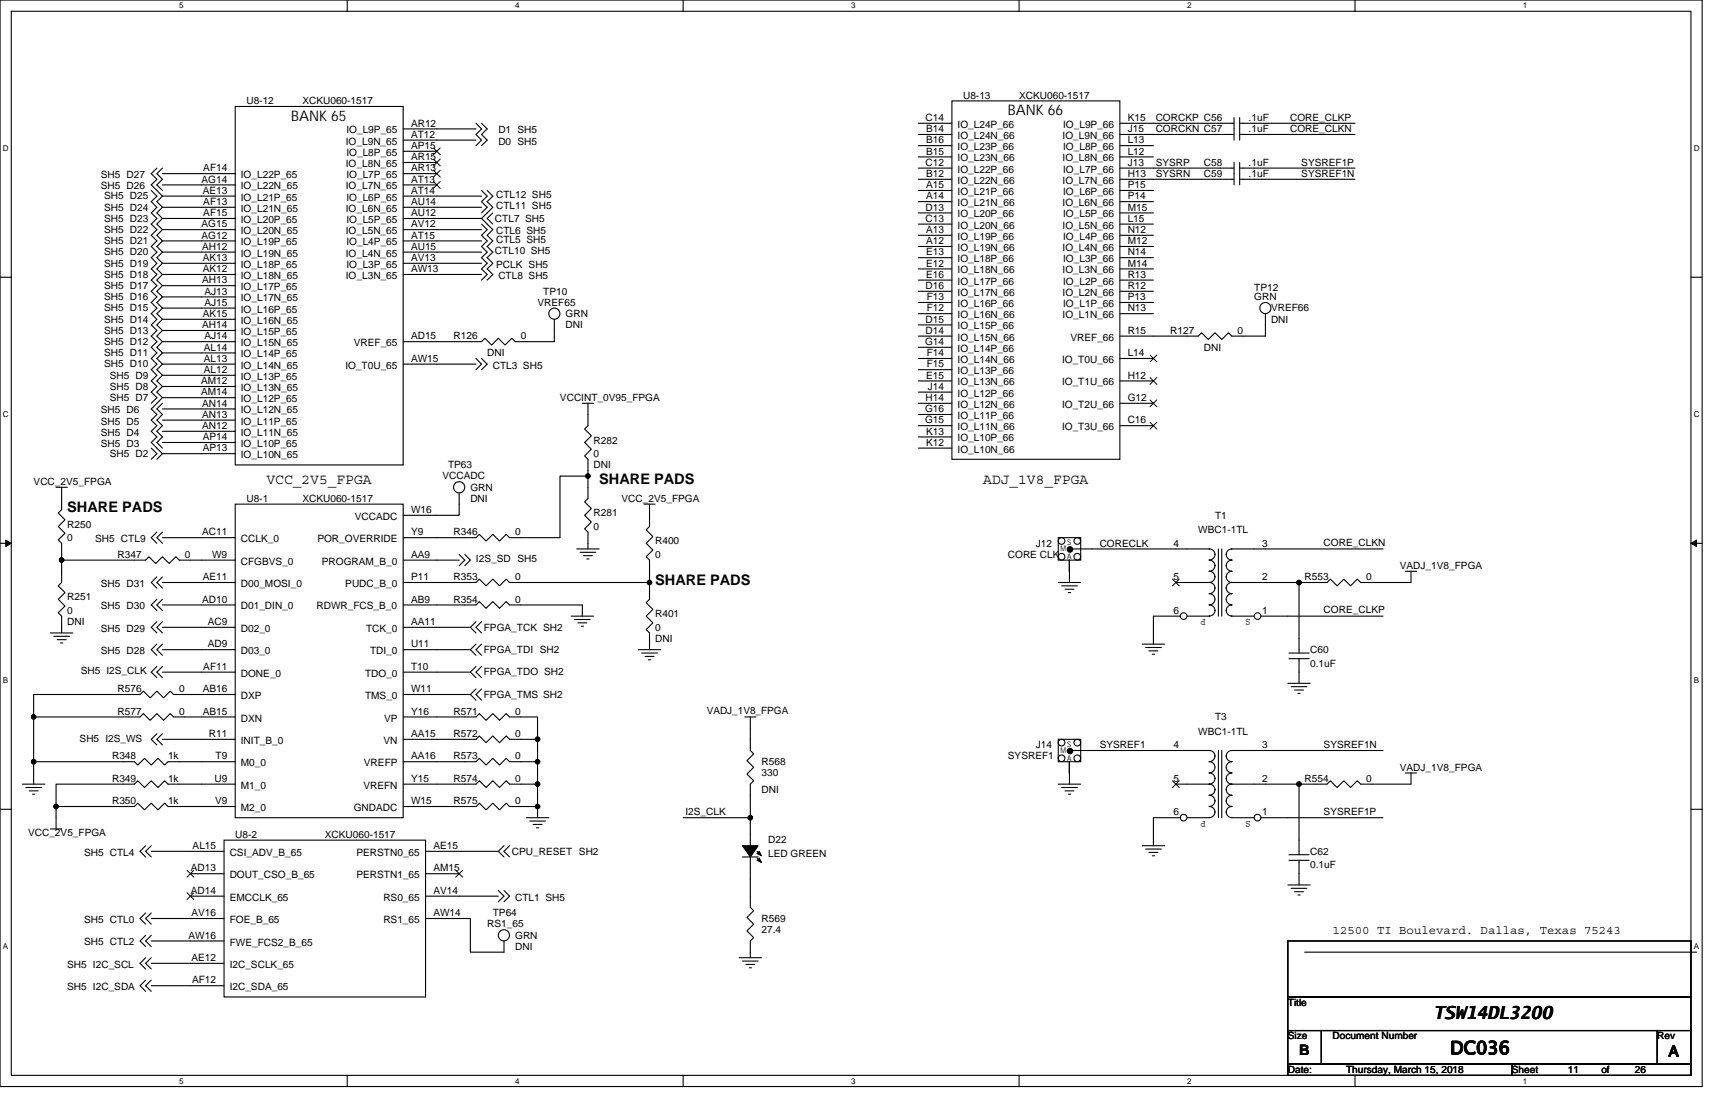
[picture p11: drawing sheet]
<svg xmlns="http://www.w3.org/2000/svg" width="432mm" height="279mm" viewBox="0 0 432 279" stroke-linecap="round" stroke-linejoin="round" font-family="sans-serif">
<path d="M0 0h428.6v273.5h-428.6zM2.8 2.8h422.9v267.9h-422.9z" fill="none" stroke="#000" stroke-width=".28"/>
<g fill="#fff">
<path d="M45.1 .3h1.1v2.3h-1.1z"/>
<path d="M45.1 271h1.1v2.2h-1.1z"/>
</g>
<path d="M87.4 0v2.8M87.4 270.7v2.8" fill="none" stroke="#000" stroke-width=".28"/>
<g fill="#fff">
<path d="M129.7 .3h1.1v2.3h-1.1z"/>
<path d="M129.7 271h1.1v2.2h-1.1z"/>
</g>
<path d="M172 0v2.8M172 270.7v2.8" fill="none" stroke="#000" stroke-width=".28"/>
<g fill="#fff">
<path d="M214.3 .3h1.1v2.3h-1.1z"/>
<path d="M214.3 271h1.1v2.2h-1.1z"/>
</g>
<path d="M256.6 0v2.8M256.6 270.7v2.8" fill="none" stroke="#000" stroke-width=".28"/>
<g fill="#fff">
<path d="M298.9 .3h1.1v2.3h-1.1z"/>
<path d="M298.9 271h1.1v2.2h-1.1z"/>
</g>
<path d="M341.2 0v2.8M341.2 270.7v2.8" fill="none" stroke="#000" stroke-width=".28"/>
<g fill="#fff">
<path d="M383.5 .3h1.1v2.3h-1.1z"/>
<path d="M383.5 271h1.1v2.2h-1.1z"/>
<path d="M.7 36.3h1.5v2.3h-1.5z"/>
<path d="M426.5 36.3h1.4v2.3h-1.4z"/>
<path d="M.7 103.3h1.5v2.2h-1.5z"/>
<path d="M426.5 103.3h1.4v2.2h-1.4z"/>
</g>
<path d="M0 69.8h2.8M425.7 69.8h2.9" fill="none" stroke="#000" stroke-width=".28"/>
<g fill="#fff">
<path d="M.7 170.2h1.4v2.3h-1.4z"/>
<path d="M426.5 170.2h1.3v2.3h-1.3z"/>
</g>
<path d="M0 136.8h2.8M425.7 136.8h2.9" fill="none" stroke="#000" stroke-width=".28"/>
<path d="M1.4 135.9l1.4 .9-1.4 .8zM425.7 136.8l1.4-.9v1.7z" fill="#000" stroke="#000" stroke-width=".25"/>
<g fill="#fff">
<path d="M.7 237.2h1.4v2.2h-1.4z"/>
<path d="M426.4 237.2h1.4v2.2h-1.4z"/>
</g>
<g fill="none" stroke="#000" stroke-width=".28">
<path d="M110 35.3h9.8M110 32.4h9.8M119.8 31l1.4 1.4-1.4 1.4 1.4 1.5-1.4 1.4M121.2 31l1.5 1.4-1.5 1.4 1.5 1.5-1.5 1.4M290.4 31h16.9M290.4 33.8h20.3M310.7 32.4v2.9M312.1 32.4v2.9M312.1 33.8h29.1M315.8 31h25.4M38.1 47.9l1.4 1.5-1.4 1.4 1.4 1.4-1.4 1.4 1.4 1.4-1.4 1.4 1.4 1.4-1.4 1.4 1.4 1.4-1.4 1.4 1.4 1.5-1.4 1.4 1.4 1.4-1.4 1.4 1.4 1.4-1.4 1.4 1.4 1.4-1.4 1.4 1.4 1.4-1.4 1.4 1.4 1.5-1.4 1.4 1.4 1.4-1.4 1.4 1.4 1.4-1.4 1.4 1.4 1.4-1.4 1.4 1.4 1.4-1.4 1.4 1.4 1.5-1.4 1.3 1.4 1.5-1.4 1.4 1.4 1.4-1.4 1.4 1.4 1.4-1.4 1.4M39.5 42.3l-1.4 1.4 1.4 1.4-1.4 1.4 2.8 2.9"/>
<path d="M40.9 57.8l-1.4 1.4 1.4 1.4M40.9 55l-1.4 1.4 1.4 1.4M40.9 52.2l-1.4 1.4 1.4 1.4M40.9 49.4l-1.4 1.4 1.4 1.4M40.9 42.3l-1.4 1.4 1.4 1.4-1.4 1.4 1.4 1.4M40.9 57.8h9.9M40.9 55h9.9M40.9 52.2h9.9M40.9 46.5h9.9M40.9 43.7h9.9M40.9 49.4h9.9M110 55h11.2"/>
<path d="M110 57.8h11.2M110 52.2h11.2M110 49.4h11.2M121.2 55l2.9 2.8-1.4 1.4 1.4 1.4-1.4 1.4 1.4 1.5-1.4 1.4 1.4 1.4-1.4 1.4 1.4 1.4-1.4 1.4M121.2 56.4l1.5 1.4-1.5 1.4 1.5 1.4-1.5 1.4 1.5 1.5-1.5 1.4 1.5 1.4-1.5 1.4 1.5 1.4-1.5 1.4M121.2 47.9l1.5 1.5-1.5 1.4 1.5 1.4-1.5 1.4M122.7 47.9l1.4 1.5-1.4 1.4 1.4 1.4-2.9 2.8M124.1 53.6l-1.4 1.4 1.4 1.4M290.4 42.3h16.9M290.4 45.1h20.3M310.7 43.7v2.8M312.1 43.7v2.8"/>
<path d="M315.8 42.3h25.4M341.2 45.1h-29.1M40.9 63.5l-1.4 1.4 1.4 1.4M40.9 66.3l-1.4 1.4 1.4 1.4M40.9 60.6l-1.4 1.4 1.4 1.5M40.9 77.6l-1.4 1.4 1.4 1.4M40.9 74.7l-1.4 1.4 1.4 1.5M40.9 71.9l-1.4 1.4 1.4 1.4M40.9 69.1l-1.4 1.4 1.4 1.4M40.9 66.3h9.9M40.9 63.5h9.9M40.9 60.6h9.9"/>
<path d="M40.9 77.6h9.9M40.9 74.7h9.9M40.9 71.9h9.9M40.9 69.1h9.9M110 66.3h11.2M110 69.1h11.2M110 60.6h11.2M110 63.5h11.2M318.6 79v5.6h-8.4l-.9-.8-1.7 1.6-1.7-1.6-1.7 1.6-1.7-1.6-.8 .8h-11.3M40.9 97.3l-1.4 1.4 1.4 1.4M40.9 94.5l-1.4 1.4 1.4 1.4M40.9 91.7l-1.4 1.3 1.4 1.5"/>
<path d="M40.9 86l-1.4 1.4 1.4 1.4M40.9 88.8l-1.4 1.4 1.4 1.5M40.9 83.2l-1.4 1.4 1.4 1.4M40.9 80.4l-1.4 1.4 1.4 1.4M40.9 97.3h9.9M40.9 94.5h9.9M40.9 88.8h9.9M40.9 86h9.9M40.9 83.2h9.9M40.9 80.4h9.9M40.9 91.7h9.9M110 91.7h9.8"/>
<path d="M110 86h8.4M119.8 90.2l1.4 1.5-1.4 1.3M121.2 90.2l1.5 1.5-1.5 1.3M139.6 80.4v5.6h-7.1M38.1 112.8l1.4 1.4-1.4 1.4M40.9 100.1l-2.8 2.8 1.4 1.4-1.4 1.4 1.4 1.4-1.4 1.5 1.4 1.4-1.4 1.4 2.8 2.8M40.9 114.2l-1.4 1.4M40.9 101.5l-1.4 1.4 1.4 1.4-1.4 1.4 1.4 1.4-1.4 1.5 1.4 1.4-1.4 1.4 1.4 1.4M40.9 100.1h9.9M40.9 108.6h9.9M40.9 105.7h9.9M40.9 102.9h9.9"/>
<path d="M40.9 111.4h9.9M40.9 114.2h9.9M146.6 101.5h2.8M148 118.4v1.4M148 101.5v2.8M14.1 122.7h2.8M15.5 122.7v2.8M15.5 139.6v4.2M39.5 133.9l-1.4 1.4 1.4 1.5M40.9 133.9l-1.4 1.4 1.4 1.5M59.2 126.9h42.3v78.9h-42.3zM59.2 135.3h-18.3"/>
<path d="M101.5 135.3h18.3l.9-.8 1.7 1.7 1.7-1.7 1.7 1.7 1.6-1.7 .9 .8h12.7v-15.5h7v5.7l-.8 .8 1.7 1.7-1.7 1.7 1.7 1.7-1.7 1.7 .8 .8v4.3M115.6 126.9v2.8h-14.1M115.6 139.6l1.4 1.4-1.4 1.4M117 139.6l1.4 1.4-1.4 1.4M145.2 138.2h5.7M146.1 139h3.9M146.9 139.9h2.3M162.1 126.9h2.9M163.5 126.9v5.6l-.8 .9 1.7 1.7-1.7 1.7 1.7 1.7-1.7 1.6 .8 .9v5.6M266.4 135.3h5.7v5.7h-5.7zM296.1 138.2h-26M298.9 138.2h5.6"/>
<path d="M304.5 138.2a1.4 1.4 0 0 1 1.4 1.4 1.41 1.41 0 0 1-1.4 1.4 1.4 1.4 0 0 1 1.4 1.4 1.41 1.41 0 0 1-1.4 1.4M306.8 138.2v16.9M307.6 138.2v16.9M315.8 138.2h-5.7a1.38 1.38 0 0 0-1.4 1.4 1.4 1.4 0 0 0 1.4 1.4 1.38 1.38 0 0 0-1.4 1.4 1.4 1.4 0 0 0 1.4 1.4M318.6 138.2h29.6M12.7 159.3h5.7M15.5 141h18.3M15.5 157.9v1.4M39.5 156.5l-1.4 1.4 1.4 1.4M39.5 150.9l-1.4 1.4 1.4 1.4M39.5 145.2l-1.4 1.4 1.4 1.4M40.9 157.9h18.3"/>
<path d="M40.9 152.3h18.3M40.9 156.5l-1.4 1.4 1.4 1.4M40.9 150.9l-1.4 1.4 1.4 1.4M40.9 145.2l-1.4 1.4 1.4 1.4M59.2 146.6h-18.3M59.2 141h-11.3M101.5 141h14.1M101.5 157.9h16.9M101.5 146.6h18.3l.9-.8 1.7 1.7 1.7-1.7 1.7 1.7 1.6-1.7 .9 .8h35.2M101.5 152.3h15.5M118.4 157.9l1.4 1.4M119.8 156.5l-1.4 1.4"/>
<path d="M121.2 156.5l-1.4 1.4 1.4 1.4M131.1 152.3h15.5v2.8M143.8 155.1h5.6M144.7 155.9h3.9M145.5 156.8h2.2M146.3 157.6h.6M147.7 140.7h.6M163.5 146.6v1.4M266.4 146.6h5.7M267.3 147.5h4M268.1 148.3h2.3M269 149.2h.6"/>
<path d="M269.3 141v5.6M290.4 155.1v7M298.9 155.1h5.6M298.9 146.6h5.6M304.5 143.8a1.4 1.4 0 0 1 1.4 1.4 1.42 1.42 0 0 1-1.4 1.4 1.4 1.4 0 0 1 1.4 1.4 1.42 1.42 0 0 1-1.4 1.4 1.41 1.41 0 0 1 1.4 1.4 1.41 1.41 0 0 1-1.4 1.5 1.4 1.4 0 0 1 1.4 1.3v.1a1.41 1.41 0 0 1-1.4 1.4M310.1 143.8a1.38 1.38 0 0 0-1.4 1.4 1.4 1.4 0 0 0 1.4 1.4M310.1 146.6a1.38 1.38 0 0 0-1.4 1.4 1.4 1.4 0 0 0 1.4 1.4 1.41 1.41 0 0 0-1.4 1.4 1.41 1.41 0 0 0 1.4 1.5 1.38 1.38 0 0 0-1.4 1.3v.1a1.4 1.4 0 0 0 1.4 1.4h5.7M310.2 146.6h5.6M318.6 146.6h8.5M324.3 155.1h23.9M327.1 146.6v17.8M353.8 143.8h2.9"/>
<path d="M355.3 143.8v2.8h-12.7l-.9-.8-1.7 1.7-1.7-1.7-1.6 1.7-1.7-1.7-.9 .8h-7M13.5 160.2h4M14.4 161h2.3M15.2 161.8h.6M39.5 162.1l-1.4 1.4 1.4 1.5M39.5 167.8l-1.4 1.4 1.4 1.4M40.9 163.5h18.3M40.9 162.1l-1.4 1.4 1.4 1.5M40.9 167.8l-1.4 1.4 1.4 1.4M59.2 169.2h-18.3M59.2 174.8h-15.5l-.8-.8-1.7 1.7-1.7-1.7-1.7 1.7-1.7-1.7-.8 .8h-26.8v5.7M101.5 174.8h16.9"/>
<path d="M101.5 163.5h16.9M101.5 169.2h16.9M118.4 163.5l1.4 1.5M118.4 169.2l1.4 1.4M118.4 174.8l1.4 1.4M119.8 162.1l-1.4 1.4M119.8 167.8l-1.4 1.4M119.8 173.4l-1.4 1.4M121.2 162.1l-1.4 1.4 1.4 1.5M121.2 167.8l-1.4 1.4 1.4 1.4M121.2 173.4l-1.4 1.4 1.4 1.4M160.7 163.5h5.7"/>
<path d="M161.6 164.4h3.9M162.4 165.2h2.3M163.3 166.1h.5M163.5 162.1v1.4M287.6 162.1h5.6M288.4 163h4M289.3 163.8h2.2M290.1 164.7h.6M324.3 172h5.6M324.5 164.4h5.1M324.5 165.8h5.1M325.1 172.8h3.9"/>
<path d="M325.9 173.7h2.3M326.8 174.5h.5M327.1 165.8v6.2M5.7 197.4h5.6M6.5 198.2h4M7.3 199.1h2.3M8.2 199.9h.6M8.5 191.7v5.7M8.5 191.7h22.5M31 197.4h-16.9v5.6M32.4 180.5h-23.9v11.2M39.5 184.7l-1.4 1.4 1.4 1.4"/>
<path d="M40.9 186.1h18.3M40.9 184.7l-1.4 1.4 1.4 1.4M45.1 191.7h14.1M45.1 197.4h14.1M46.5 180.5h12.7M101.5 180.5h15.5M101.5 186.1h15.5M101.5 191.7h18.3l.9-.8 1.7 1.7 1.7-1.7 1.7 1.7 1.6-1.7 .9 .8h7M101.5 197.4h18.3l.9-.9 1.7 1.7 1.7-1.7 1.7 1.7 1.6-1.7 .9 .9h7v5.6M131.1 180.5h4.2v5.6M131.1 186.1h4.2M135.3 186.1v5.6"/>
<path d="M135.3 191.7v5.7M187.5 180.5h2.8M188.9 180.5v8.4l.9 .9-1.7 1.7 1.7 1.6-1.7 1.7 1.7 1.7-.9 .9v8.4h-16.9M266.4 197.4h5.7M267.3 198.2h4M268.1 199.1h2.3M269 199.9h.6M269.3 194.6v2.8M274.9 188.9h21.2M318.6 188.9h29.6M318.6 197.4h8.5M327.1 197.4v14.1"/>
<path d="M327.1 197.4h4.2M353.8 194.6h2.9M355.3 194.6v2.8h-9.9M0 203.7h2.8M12.7 208.7h2.8M14.1 203v5.7M14.1 203h19.7l.9-.8 1.7 1.7 1.7-1.7 1.7 1.7 1.7-1.7 .8 .8h16.9M36.7 212.9l-1.4 1.4 1.4 1.4M38.1 214.3h9.8M38.1 212.9l-1.4 1.4 1.4 1.4M101.5 203h18.3l.9-.8 1.7 1.7 1.7-1.7 1.7 1.7 1.6-1.7 .9 .8h7M115.6 214.3h9.9"/>
<path d="M125.5 214.3l1.4 1.4M126.9 212.9l-1.4 1.4M128.3 212.9l-1.4 1.4 1.4 1.4M132.5 205.8h5.7M133.4 206.7h3.9M134.2 207.5h2.3M135.1 208.4h.5M135.3 203v2.8M186.9 215.7h4M188.9 215.7v9.9M188.9 205.8v7.1M190.6 214.3l.9 .8"/>
<path d="M190.6 216l.9 .8M287.6 212.9h5.6M288.4 213.7h4M289.3 214.6h2.2M290.1 215.4h.6M290.4 205.8v7.1M324.3 205.8h23.9M327.1 219.9v2.9M425.7 203.7h2.9M36.7 229.8l-1.4 1.4 1.4 1.4M36.7 235.4l-1.4 1.5 1.4 1.4M38.1 231.2h9.8"/>
<path d="M38.1 236.9h9.8M38.1 229.8l-1.4 1.4 1.4 1.4M38.1 235.4l-1.4 1.5 1.4 1.4M115.6 225.6h9.9M115.6 231.2h2.8v8.5h8.5v-2.8M125.5 224.2l1.4 1.4-1.4 1.4M126.9 224.2l1.4 1.4-1.4 1.4M188.9 239.7v1.4M324.3 236.9h101.4v14.1h-101.4zM324.3 222.8h5.6M325.1 223.6h3.9M325.9 224.5h2.3"/>
<path d="M326.8 225.3h.5M328.5 239.7h98.7M36.7 241.1l-1.4 1.4 1.4 1.4M36.7 246.7l-1.4 1.4 1.4 1.4M38.1 242.5h9.8M38.1 248.1h9.8M38.1 241.1l-1.4 1.4 1.4 1.4M38.1 246.7l-1.4 1.4 1.4 1.4M186.1 241.1h5.6M186.9 241.9h4M187.8 242.8h2.2M188.6 243.6h.6"/>
<path d="M324.3 251h101.4v8.4h-101.4zM324.3 259.4h8.4v8.5h-8.4zM332.7 259.4h84.6v8.5h-84.6zM417.3 259.4h8.4v8.5h-8.4zM324.3 267.9h56.3v2.8h-56.3zM380.6 267.9h45.1v2.8h-45.1z"/>
<circle cx="139.6" cy="79" r="1.4"/>
<circle cx="318.6" cy="77.5" r="1.4"/>
<circle cx="267.3" cy="136.2" r=".84"/>
<circle cx="271.2" cy="136.2" r=".84"/>
<circle cx="267.3" cy="140.1" r=".84"/>
<circle cx="271.2" cy="140.1" r=".84"/>
<circle cx="126.9" cy="235.4" r="1.4"/>
</g>
<g fill="#000" stroke="#000" stroke-width=".28">
<path d="M186.9 212.9h4l-2 2.8z" fill-rule="evenodd"/>
<path d="M191.2 216l.5 1.1-1.1-.5z" fill-rule="evenodd"/>
<path d="M191.2 214.3l.5 1.1-1.1-.5z" fill-rule="evenodd"/>
<circle cx="148" cy="119.8" r=".55"/>
<circle cx="269.4" cy="138.3" r=".69"/>
<circle cx="15.5" cy="141" r=".55"/>
<circle cx="163.5" cy="146.6" r=".55"/>
<circle cx="327.1" cy="146.6" r=".56"/>
<circle cx="8.5" cy="191.7" r=".55"/>
<circle cx="8.5" cy="180.4" r=".55"/>
<circle cx="135.3" cy="186.1" r=".56"/>
<circle cx="135.3" cy="191.7" r=".55"/>
<circle cx="135.3" cy="197.4" r=".55"/>
<circle cx="327.1" cy="197.4" r=".56"/>
<circle cx="14.1" cy="203" r=".55"/>
<circle cx="135.3" cy="203" r=".55"/>
<circle cx="188.9" cy="205.8" r=".55"/>
</g>
<circle cx="298" cy="155.1" r=".84" fill="#fff" stroke="#000" stroke-width=".28"/>
<path d="M296.1 138.2h2.8M315.8 138.2h2.8M290.4 155.1h6.8" fill="none" stroke="#000" stroke-width=".28"/>
<circle cx="316.6" cy="155.1" r=".84" fill="#fff" stroke="#000" stroke-width=".28"/>
<g fill="none" stroke="#000" stroke-width=".28">
<path d="M59.2 26.8h42.3v90.2h-42.3zM101.5 32.4h8.5M101.5 35.3h8.5M101.5 38.1h8.5M231.2 31h8.5M231.2 33.8h8.5M231.2 36.7h8.5M231.2 39.5h8.5M239.7 25.4h42.3v90.2h-42.3zM282 31h8.4M282 33.8h8.4M282 36.7h8.4"/>
<path d="M282 39.5h8.4M307.3 31h3.4M310.7 29.6v2.8M312.1 29.6v2.8M315.8 31h-3.7M50.8 43.7h8.4M50.8 46.5h8.4M50.8 49.4h8.4M50.8 52.2h8.4M50.8 55h8.4M50.8 57.8h8.4M101.5 40.9h8.5"/>
<path d="M101.5 43.7h8.5M101.5 46.5h8.5M101.5 49.4h8.5M101.5 52.2h8.5M101.5 55h8.5M101.5 57.8h8.5M231.2 42.3h8.5M231.2 45.1h8.5M231.2 47.9h8.5M231.2 50.8h8.5M231.2 53.6h8.5M231.2 56.4h8.5"/>
<path d="M231.2 59.2h8.5M282 42.3h8.4M282 45.1h8.4M282 47.9h8.4M282 50.8h8.4M282 53.6h8.4M282 56.4h8.4M282 59.2h8.4M50.8 60.6h8.4M50.8 63.5h8.4M50.8 66.3h8.4M50.8 69.1h8.4"/>
<path d="M50.8 71.9h8.4M50.8 74.7h8.4M50.8 77.6h8.4M101.5 60.6h8.5M101.5 63.5h8.5M101.5 66.3h8.5M101.5 69.1h8.5M231.2 62h8.5M231.2 64.9h8.5M231.2 67.7h8.5M231.2 70.5h8.5M231.2 73.3h8.5"/>
<path d="M231.2 76.1h8.5M231.2 79h8.5M282 62h8.4M282 64.9h8.4M282 67.7h8.4M282 70.5h8.4M282 73.3h8.4M282 76.1h8.4M282 79h8.4M50.8 80.4h8.4M50.8 83.2h8.4M50.8 86h8.4"/>
<path d="M50.8 88.8h8.4M50.8 91.7h8.4M50.8 94.5h8.4M50.8 97.3h8.4M101.5 86h8.5M101.5 91.7h8.5M118.4 86h2.8l.9-.8 1.7 1.6 1.7-1.6 1.7 1.6 1.7-1.6 .8 .8h2.8M231.2 81.8h8.5M231.2 84.6h8.5M231.2 87.4h8.5M231.2 90.2h8.5M231.2 93h8.5"/>
<path d="M231.2 95.9h8.5M231.2 98.7h8.5M282 84.6h8.4M282 90.2h8.4M282 95.9h8.4M50.8 100.1h8.4M50.8 102.9h8.4M50.8 105.7h8.4M50.8 108.6h8.4M50.8 111.4h8.4M50.8 114.2h8.4M148 104.3v2.8l-.8 .9 1.7 1.7-1.7 1.7 1.7 1.7-1.7 1.7 .8 .8v2.8"/>
<path d="M231.2 101.5h8.5M231.2 104.3h8.5M231.2 107.1h8.5M231.2 110h8.5M231.2 112.8h8.5M282 101.5h8.4M282 107.1h8.4M115.6 124.1v2.8M15.5 143.8v2.8l-.8 .9 1.7 1.7-1.7 1.7 1.7 1.6-1.7 1.7 .8 .9v2.8M33.8 141h2.9l.8-.9 1.7 1.7 1.7-1.7 1.7 1.7 1.7-1.7 .8 .9h2.8M117 152.3h2.8l.9-.9 1.7 1.7 1.7-1.7 1.7 1.7 1.6-1.7 .9 .9h2.8M296.1 146.6h2.8"/>
<path d="M315.8 146.6h2.8M317.5 155.1h6.8M32.4 180.5h2.9l.8-.9 1.7 1.7 1.7-1.7 1.7 1.7 1.7-1.7 .8 .9h2.8M117 180.5h2.8l.9-.9 1.7 1.7 1.7-1.7 1.7 1.7 1.6-1.7 .9 .9h2.8M266.4 186.1h5.7v5.6h-5.7zM269.3 191.7v2.9M270.1 188.9h4.8M298.9 188.9h5.6M298.9 197.4h5.6M304.5 188.9a1.4 1.4 0 0 1 1.4 1.4 1.42 1.42 0 0 1-1.4 1.4 1.41 1.41 0 0 1 1.4 1.4 1.41 1.41 0 0 1-1.4 1.4v.1a1.4 1.4 0 0 1 1.4 1.3v.1a1.41 1.41 0 0 1-1.4 1.4M304.5 197.4a1.4 1.4 0 0 1 1.4 1.4 1.41 1.41 0 0 1-1.4 1.4 1.4 1.4 0 0 1 1.4 1.4 1.42 1.42 0 0 1-1.4 1.4 1.4 1.4 0 0 1 1.4 1.4 1.42 1.42 0 0 1-1.4 1.4M306.8 188.9v16.9"/>
<path d="M307.6 188.9v16.9M315.8 188.9h-5.7a1.38 1.38 0 0 0-1.4 1.4 1.4 1.4 0 0 0 1.4 1.4 1.41 1.41 0 0 0-1.4 1.4 1.41 1.41 0 0 0 1.4 1.4v.1a1.38 1.38 0 0 0-1.4 1.3v.1a1.4 1.4 0 0 0 1.4 1.4M315.8 197.4h-5.7a1.38 1.38 0 0 0-1.4 1.4 1.4 1.4 0 0 0 1.4 1.4 1.38 1.38 0 0 0-1.4 1.4 1.4 1.4 0 0 0 1.4 1.4 1.38 1.38 0 0 0-1.4 1.4 1.4 1.4 0 0 0 1.4 1.4h5.7M331.3 197.4h2.8l.9-.9 1.7 1.7 1.6-1.7 1.7 1.7 1.7-1.7 .9 .9h2.8M298.9 205.8h5.6M324.5 215.1h5.1M324.5 216.6h5.1M327.1 216.6v3.3M327.1 211.5v3.6M188.9 225.6v2.8l.9 .8-1.7 1.7 1.7 1.7-1.7 1.7 1.7 1.7-.9 .9v2.8"/>
<circle cx="115.6" cy="122.6" r="1.41"/>
<circle cx="267.3" cy="186.9" r=".84"/>
<circle cx="267.3" cy="190.9" r=".84"/>
<circle cx="271.2" cy="190.9" r=".84"/>
<circle cx="271.2" cy="186.9" r=".84"/>
</g>
<g fill="none" stroke="#000" stroke-width=".25">
<path d="M109.1 37.2l1.7 1.7M110.8 37.2l-1.7 1.7M109.1 40l1.7 1.8M109.1 42.9l1.7 1.7M109.1 45.7l1.7 1.7M110.8 40l-1.7 1.8M110.8 42.9l-1.7 1.7M110.8 45.7l-1.7 1.7M289.6 89.4l1.7 1.7M289.6 95l1.7 1.8M291.3 89.4l-1.8 1.7M291.3 95l-1.8 1.8"/>
<path d="M289.6 100.7l1.7 1.7M289.6 106.3l1.7 1.7M291.3 100.7l-1.8 1.7M291.3 106.3l-1.8 1.7M295.2 145.8l1.7 1.7M296.9 145.8l-1.7 1.7"/>
</g>
<circle cx="269.4" cy="189" r=".69" fill="#000" stroke="#000" stroke-width=".28"/>
<circle cx="298" cy="205.8" r=".84" fill="#fff" stroke="#000" stroke-width=".28"/>
<path d="M296.1 188.9h2.8M315.8 188.9h2.8M290.4 205.8h6.8" fill="none" stroke="#000" stroke-width=".28"/>
<circle cx="316.6" cy="205.8" r=".84" fill="#fff" stroke="#000" stroke-width=".28"/>
<g fill="none" stroke="#000" stroke-width=".28">
<path d="M310.7 40.9v2.8M310.7 42.3h-3.4M312.1 40.9v2.8M312.1 42.3h3.7M15.5 125.5v2.8l-.8 .8 1.7 1.7-1.7 1.7 1.7 1.7-1.7 1.7 .8 .9v2.8M163.5 148v2.9l-.8 .8 1.7 1.7-1.7 1.7 1.7 1.7-1.7 1.7 .8 .8v2.8M31 197.4h2.8l.9-.9 1.7 1.7 1.7-1.7 1.7 1.7 1.7-1.7 .8 .9h2.8M31 191.7h2.8l.9 .9 1.7-1.7 1.7 1.7 1.7-1.7 1.7 1.7 .8-.9h2.8M117 186.1h2.8l.9-.8 1.7 1.6 1.7-1.6 1.7 1.6 1.6-1.6 .9 .8h2.8M296.1 197.4h2.8M315.8 197.4h2.8M47.9 214.3h8.5"/>
<path d="M47.9 219.9h8.5M56.4 211.5h50.7v39.5h-50.7zM107.1 214.3h8.5M107.1 219.9h8.5M317.5 205.8h6.8M47.9 225.6h8.5M47.9 231.2h8.5M47.9 236.9h8.5M107.1 225.6h8.5M107.1 231.2h8.5M47.9 242.5h8.5M47.9 248.1h8.5"/>
</g>
<path d="M295.2 196.5l1.7 1.7M296.9 196.5l-1.7 1.7M47.1 219.1l1.7 1.7M48.8 219.1l-1.7 1.7M114.8 219.1l1.7 1.7M116.5 219.1l-1.8 1.7M47.1 224.7l1.7 1.7M48.8 224.7l-1.7 1.7" fill="none" stroke="#000" stroke-width=".25"/>
<g fill="#000" stroke="#000" stroke-width=".28">
<circle cx="148" cy="119.8" r=".55"/>
<circle cx="15.5" cy="141" r=".55"/>
<circle cx="163.5" cy="146.6" r=".55"/>
<circle cx="327.1" cy="146.6" r=".56"/>
<circle cx="8.5" cy="191.7" r=".55"/>
<circle cx="8.5" cy="180.4" r=".55"/>
<circle cx="135.3" cy="186.1" r=".56"/>
<circle cx="135.3" cy="191.7" r=".55"/>
<circle cx="135.3" cy="197.4" r=".55"/>
<circle cx="327.1" cy="197.4" r=".56"/>
<circle cx="14.1" cy="203" r=".55"/>
<circle cx="135.3" cy="203" r=".55"/>
<circle cx="188.9" cy="205.8" r=".55"/>
</g>
<g font-size="4.5">
<text x="360.9" y="256.5">TSW14DL3200</text>
<text x="365.1" y="265.3">DC036</text>
</g>
<g font-size="3.7">
<text x="253.8" y="29">BANK 66</text>
<text x="73.3" y="30.4">BANK 65</text>
<text x="67.1" y="121.9">VCC_2V5_FPGA</text>
<text x="150.9" y="121.8">SHARE PADS</text>
<text x="247.6" y="121.9">ADJ_1V8_FPGA</text>
<text x="16.9" y="128.9">SHARE PADS</text>
<text x="165" y="147.2">SHARE PADS</text>
<text x="327.1" y="265.6">B</text>
<text x="420.1" y="265.9">A</text>
</g>
<text font-size="3.1" x="335.5" y="235.1">12500 TI Boulevard. Dallas, Texas 75243</text>
<g font-size="2.5">
<text x="62" y="26.2">U8-12</text>
<text x="76.1" y="26.2">XCKU060-1517</text>
<text x="242.5" y="24.8">U8-13</text>
<text x="256.6" y="24.8">XCKU060-1517</text>
<text x="87.2" y="33.6">IO_L9P_65</text>
<text x="103.5" y="31.9">AR12</text>
<text x="103.5" y="34.7">AT12</text>
<text x="125.5" y="33.5">D1 SH5</text>
<text x="233" y="30.4">C14</text>
<text x="233.2" y="33.3">B14</text>
<text x="241.1" y="32.2">IO_L24P_66</text>
<text x="241.1" y="35">IO_L24N_66</text>
<text x="267.5" y="35">IO_L9N_66</text>
<text x="267.7" y="32.2">IO_L9P_66</text>
<text x="283.9" y="30.4">K15</text>
<text x="283.9" y="33.3">J15</text>
<text x="291" y="30.5">CORCKP C56</text>
<text x="291" y="33.3">CORCKN C57</text>
<text x="314.4" y="33.3">.1uF</text>
<text x="314.4" y="30.5">.1uF</text>
<text x="324.8" y="30.4">CORE_CLKP</text>
<text x="324.8" y="33.2">CORE_CLKN</text>
<text x="87.1" y="36.4">IO_L9N_65</text>
<text x="87.2" y="39.2">IO_L8P_65</text>
<text x="103.5" y="37.5">AP15</text>
<text x="103.5" y="40.3">AR15</text>
<text x="125.5" y="36.4">D0 SH5</text>
<text x="233" y="41.7">C12</text>
<text x="233.2" y="36.1">B16</text>
<text x="233.2" y="38.9">B15</text>
<text x="241.1" y="37.8">IO_L23P_66</text>
<text x="241.1" y="40.6">IO_L23N_66</text>
<text x="267.5" y="40.6">IO_L8N_66</text>
<text x="267.7" y="37.8">IO_L8P_66</text>
<text x="283.9" y="36.1">L13</text>
<text x="283.9" y="41.7">J13</text>
<text x="283.9" y="38.9">L12</text>
<text x="291" y="41.7">SYSRP</text>
<text x="303.1" y="41.7">C58</text>
<text x="314.4" y="41.7">.1uF</text>
<text x="327.6" y="41.7">SYSREF1P</text>
<text x="25.4" y="47.6">SH5 D26</text>
<text x="25.4" y="44.8">SH5 D27</text>
<text x="50.8" y="46">AG14</text>
<text x="51.2" y="43.1">AF14</text>
<text x="60.6" y="44.9">IO_L22P_65</text>
<text x="60.6" y="47.7">IO_L22N_65</text>
<text x="87.1" y="42">IO_L8N_65</text>
<text x="87.1" y="47.7">IO_L7N_65</text>
<text x="87.2" y="44.9">IO_L7P_65</text>
<text x="103.5" y="43.1">AR13</text>
<text x="103.5" y="46">AT13</text>
<text x="233.2" y="44.5">B12</text>
<text x="233.2" y="47.3">A15</text>
<text x="241.1" y="43.5">IO_L22P_66</text>
<text x="241.1" y="46.3">IO_L22N_66</text>
<text x="267.5" y="46.3">IO_L7N_66</text>
<text x="267.7" y="43.5">IO_L7P_66</text>
<text x="283.9" y="47.3">P15</text>
<text x="283.9" y="44.5">H13</text>
<text x="291" y="44.6">SYSRN</text>
<text x="303.1" y="44.6">C59</text>
<text x="314.4" y="44.6">.1uF</text>
<text x="327.6" y="44.6">SYSREF1N</text>
<text x="26.2" y="53">SH5 D24</text>
<text x="26.2" y="50.2">SH5 D25</text>
<text x="51" y="48.8">AE13</text>
<text x="51.2" y="51.6">AF13</text>
<text x="60.6" y="50.5">IO_L21P_65</text>
<text x="60.6" y="53.3">IO_L21N_65</text>
<text x="87.1" y="53.3">IO_L6N_65</text>
<text x="87.2" y="50.5">IO_L6P_65</text>
<text x="103.5" y="48.8">AT14</text>
<text x="103.5" y="51.6">AU14</text>
<text x="124.9" y="49.9">CTL12 SH5</text>
<text x="124.9" y="52.7">CTL11 SH5</text>
<text x="233" y="53">D13</text>
<text x="233.2" y="50.2">A14</text>
<text x="241.1" y="49.1">IO_L21P_66</text>
<text x="241.1" y="51.9">IO_L21N_66</text>
<text x="267.5" y="51.9">IO_L6N_66</text>
<text x="267.7" y="49.1">IO_L6P_66</text>
<text x="283.9" y="53">M15</text>
<text x="283.9" y="50.2">P14</text>
<text x="26.2" y="58.7">SH5 D22</text>
<text x="26.2" y="55.8">SH5 D23</text>
<text x="50.8" y="57.2">AG15</text>
<text x="51.2" y="54.4">AF15</text>
<text x="60.6" y="56.1">IO_L20P_65</text>
<text x="60.6" y="58.9">IO_L20N_65</text>
<text x="87.1" y="58.9">IO_L5N_65</text>
<text x="87.2" y="56.1">IO_L5P_65</text>
<text x="103.5" y="54.4">AU12</text>
<text x="103.5" y="57.2">AV12</text>
<text x="124.6" y="55.8">CTL7 SH5</text>
<text x="124.9" y="58.9">CTL6 SH5</text>
<text x="233" y="55.8">C13</text>
<text x="233.2" y="58.6">A13</text>
<text x="241.1" y="54.7">IO_L20P_66</text>
<text x="241.1" y="57.6">IO_L20N_66</text>
<text x="267.5" y="57.6">IO_L5N_66</text>
<text x="267.7" y="54.7">IO_L5P_66</text>
<text x="283.9" y="58.6">N12</text>
<text x="283.9" y="55.8">L15</text>
<text x="26.2" y="64.3">SH5 D20</text>
<text x="26.2" y="61.5">SH5 D21</text>
<text x="50.8" y="60">AG12</text>
<text x="50.9" y="62.9">AH12</text>
<text x="51" y="65.7">AK13</text>
<text x="60.6" y="61.8">IO_L19P_65</text>
<text x="60.6" y="64.6">IO_L19N_65</text>
<text x="87.1" y="64.6">IO_L4N_65</text>
<text x="87.2" y="61.8">IO_L4P_65</text>
<text x="103.5" y="60">AT15</text>
<text x="103.5" y="62.9">AU15</text>
<text x="103.5" y="65.7">AV13</text>
<text x="124.6" y="64">CTL10 SH5</text>
<text x="124.9" y="61.2">CTL5 SH5</text>
<text x="233.2" y="61.4">A12</text>
<text x="233.2" y="64.3">E13</text>
<text x="241.1" y="60.4">IO_L19P_66</text>
<text x="241.1" y="63.2">IO_L19N_66</text>
<text x="241.1" y="66">IO_L18P_66</text>
<text x="267.5" y="63.2">IO_L4N_66</text>
<text x="267.7" y="60.4">IO_L4P_66</text>
<text x="267.7" y="66">IO_L3P_66</text>
<text x="283.9" y="64.3">N14</text>
<text x="283.9" y="61.4">M12</text>
<text x="26.2" y="67.1">SH5 D19</text>
<text x="26.2" y="69.9">SH5 D18</text>
<text x="50.9" y="71.3">AH13</text>
<text x="51" y="68.5">AK12</text>
<text x="60.6" y="67.4">IO_L18P_65</text>
<text x="60.6" y="70.2">IO_L18N_65</text>
<text x="87.1" y="70.2">IO_L3N_65</text>
<text x="87.2" y="67.4">IO_L3P_65</text>
<text x="103.5" y="68.5">AW13</text>
<text x="124.9" y="67.4">PCLK SH5</text>
<text x="125.5" y="70.2">CTL8 SH5</text>
<text x="233.2" y="67.1">E12</text>
<text x="233.2" y="69.9">E16</text>
<text x="241.1" y="68.8">IO_L18N_66</text>
<text x="241.1" y="71.6">IO_L17P_66</text>
<text x="267.5" y="68.8">IO_L3N_66</text>
<text x="267.7" y="71.6">IO_L2P_66</text>
<text x="283.9" y="69.9">R13</text>
<text x="283.9" y="67.1">M14</text>
<text x="26.2" y="75.6">SH5 D16</text>
<text x="26.2" y="72.7">SH5 D17</text>
<text x="51.5" y="74.1">AJ13</text>
<text x="51.5" y="77">AJ15</text>
<text x="60.6" y="73">IO_L17P_65</text>
<text x="60.6" y="75.9">IO_L17N_65</text>
<text x="135.3" y="77">VREF65</text>
<text x="136.8" y="74.1">TP10</text>
<text x="233" y="72.7">D16</text>
<text x="233.3" y="75.5">F13</text>
<text x="241.1" y="74.5">IO_L17N_66</text>
<text x="241.1" y="77.3">IO_L16P_66</text>
<text x="267.5" y="74.5">IO_L2N_66</text>
<text x="267.7" y="77.3">IO_L1P_66</text>
<text x="283.9" y="75.5">P13</text>
<text x="283.9" y="72.7">R12</text>
<text x="315.8" y="73.3">TP12</text>
<text x="315.8" y="75.6">GRN</text>
<text x="26.2" y="81.2">SH5 D14</text>
<text x="26.2" y="78.4">SH5 D15</text>
<text x="50.9" y="82.6">AH14</text>
<text x="51" y="79.8">AK15</text>
<text x="60.6" y="78.7">IO_L16P_65</text>
<text x="60.6" y="81.5">IO_L16N_65</text>
<text x="142.4" y="79.8">GRN</text>
<text x="142.4" y="82.6">DNI</text>
<text x="233" y="81.2">D15</text>
<text x="233.3" y="78.4">F12</text>
<text x="241.1" y="80.1">IO_L16N_66</text>
<text x="241.1" y="82.9">IO_L15P_66</text>
<text x="267.5" y="80.1">IO_L1N_66</text>
<text x="283.9" y="78.4">N13</text>
<text x="320" y="78.4">VREF66</text>
<text x="320" y="81.2">DNI</text>
<text x="26.2" y="89.7">SH5 D11</text>
<text x="26.2" y="86.8">SH5 D12</text>
<text x="26.2" y="84">SH5 D13</text>
<text x="51.3" y="88.2">AL14</text>
<text x="51.5" y="85.4">AJ14</text>
<text x="60.6" y="84.3">IO_L15P_65</text>
<text x="60.6" y="87.1">IO_L15N_65</text>
<text x="60.6" y="90">IO_L14P_65</text>
<text x="89.1" y="87.1">VREF_65</text>
<text x="103.5" y="85.4">AD15</text>
<text x="114.2" y="85.4">R126</text>
<text x="122.7" y="89.7">DNI</text>
<text x="131.1" y="85.4">0</text>
<text x="232.9" y="86.8">G14</text>
<text x="233" y="84">D14</text>
<text x="233.3" y="89.6">F14</text>
<text x="241.1" y="85.7">IO_L15N_66</text>
<text x="241.1" y="88.6">IO_L14P_66</text>
<text x="269.5" y="85.7">VREF_66</text>
<text x="283.9" y="89.6">L14</text>
<text x="283.9" y="84">R15</text>
<text x="294.6" y="84">R127</text>
<text x="303.1" y="88.2">DNI</text>
<text x="311.6" y="84">0</text>
<text x="26.2" y="92.5">SH5 D10</text>
<text x="27.6" y="95.3">SH5 D9</text>
<text x="51.3" y="91.1">AL13</text>
<text x="51.3" y="93.9">AL12</text>
<text x="60.6" y="92.8">IO_L14N_65</text>
<text x="60.6" y="95.6">IO_L13P_65</text>
<text x="87" y="92.8">IO_T0U_65</text>
<text x="103.5" y="91.1">AW15</text>
<text x="124.1" y="92.8">CTL3 SH5</text>
<text x="233.2" y="95.3">E15</text>
<text x="233.3" y="92.5">F15</text>
<text x="241.1" y="91.4">IO_L14N_66</text>
<text x="241.1" y="94.2">IO_L13P_66</text>
<text x="267.4" y="91.4">IO_T0U_66</text>
<text x="283.9" y="95.3">H12</text>
<text x="27.6" y="100.9">SH5 D7</text>
<text x="27.6" y="98.1">SH5 D8</text>
<text x="50.6" y="96.7">AM12</text>
<text x="50.6" y="99.5">AM14</text>
<text x="60.6" y="98.4">IO_L13N_65</text>
<text x="60.6" y="101.2">IO_L12P_65</text>
<text x="141" y="100.9">VCCINT_0V95_FPGA</text>
<text x="233" y="100.9">H14</text>
<text x="233.6" y="98.1">J14</text>
<text x="241.1" y="97">IO_L13N_66</text>
<text x="241.1" y="99.8">IO_L12P_66</text>
<text x="267.4" y="97">IO_T1U_66</text>
<text x="283.9" y="100.9">G12</text>
<text x="25.4" y="106.9">SH5 D5</text>
<text x="25.4" y="104">SH5 D6</text>
<text x="50.9" y="102.3">AN14</text>
<text x="50.9" y="105.2">AN13</text>
<text x="50.9" y="108">AN12</text>
<text x="60.6" y="104.1">IO_L12N_65</text>
<text x="60.6" y="106.9">IO_L11P_65</text>
<text x="232.9" y="103.7">G16</text>
<text x="232.9" y="106.6">G15</text>
<text x="241.1" y="102.7">IO_L12N_66</text>
<text x="241.1" y="105.5">IO_L11P_66</text>
<text x="267.4" y="102.7">IO_T2U_66</text>
<text x="283.9" y="106.6">C16</text>
<text x="25.4" y="109.7">SH5 D4</text>
<text x="25.4" y="112.5">SH5 D3</text>
<text x="51" y="110.8">AP14</text>
<text x="51" y="113.6">AP13</text>
<text x="60.6" y="109.7">IO_L11N_65</text>
<text x="60.6" y="112.5">IO_L10P_65</text>
<text x="149.4" y="111.7">R282</text>
<text x="233.2" y="109.4">K13</text>
<text x="233.2" y="112.2">K12</text>
<text x="241.1" y="108.3">IO_L11N_66</text>
<text x="241.1" y="111.1">IO_L10P_66</text>
<text x="241.1" y="113.9">IO_L10N_66</text>
<text x="267.4" y="108.3">IO_T3U_66</text>
<text x="27.6" y="115">SH5 D2</text>
<text x="60.6" y="115.3">IO_L10N_65</text>
<text x="112.8" y="117.9">TP63</text>
<text x="149.4" y="115">0</text>
<text x="149.4" y="117.9">DNI</text>
<text x="8.5" y="122.1">VCC_2V5_FPGA</text>
<text x="111.4" y="120.7">VCCADC</text>
<text x="118.4" y="123.5">GRN</text>
<text x="62" y="126.3">U8-1</text>
<text x="76.1" y="126.3">XCKU060-1517</text>
<text x="89.3" y="130.9">VCCADC</text>
<text x="103.5" y="129.1">W16</text>
<text x="118.4" y="126.3">DNI</text>
<text x="149.4" y="130">R281</text>
<text x="156.5" y="126.3">VCC_2V5_FPGA</text>
<text x="305.9" y="130.5">T1</text>
<text x="16.9" y="132.8">R250</text>
<text x="16.9" y="136.2">0</text>
<text x="24" y="136.5">SH5 CTL9</text>
<text x="50.9" y="134.7">AC11</text>
<text x="60.6" y="136.5">CCLK_0</text>
<text x="79.9" y="136.5">POR_OVERRIDE</text>
<text x="103.5" y="134.7">Y9</text>
<text x="114.2" y="134.8">R346</text>
<text x="129.7" y="134.8">0</text>
<text x="149.4" y="133.4">0</text>
<text x="165" y="137">R400</text>
<text x="260.8" y="137.6">J12</text>
<text x="276.9" y="137.6">CORECLK</text>
<text x="295.5" y="137.6">4</text>
<text x="301.7" y="134.2">WBC1-1TL</text>
<text x="317.8" y="137.6">3</text>
<text x="333.3" y="137.5">CORE_CLKN</text>
<text x="29.6" y="140.4">R347</text>
<text x="46.5" y="140.4">0</text>
<text x="53.4" y="140.4">W9</text>
<text x="60.6" y="142.1">CFGBVS_0</text>
<text x="81" y="142.1">PROGRAM_B_0</text>
<text x="103.5" y="140.4">AA9</text>
<text x="119.8" y="141.5">I2S_SD SH5</text>
<text x="165" y="140.4">0</text>
<text x="253.8" y="140.4">CORE CLK</text>
<text x="352.4" y="143.2">VADJ_1V8_FPGA</text>
<text x="25.4" y="147.7">SH5 D31</text>
<text x="51" y="146">AE11</text>
<text x="60.6" y="147.8">D00_MOSI_0</text>
<text x="86.9" y="147.8">PUDC_B_0</text>
<text x="103.5" y="146">P11</text>
<text x="114.2" y="146">R353</text>
<text x="129.7" y="146">0</text>
<text x="295.5" y="146">5</text>
<text x="317.8" y="146">2</text>
<text x="328.5" y="146">R553</text>
<text x="344" y="146">0</text>
<text x="16.9" y="151.1">R251</text>
<text x="16.9" y="154.5">0</text>
<text x="25.4" y="153.4">SH5 D30</text>
<text x="50.9" y="151.7">AD10</text>
<text x="60.6" y="153.4">D01_DIN_0</text>
<text x="79.7" y="153.4">RDWR_FCS_B_0</text>
<text x="103.5" y="151.7">AB9</text>
<text x="114.2" y="151.7">R354</text>
<text x="129.7" y="151.7">0</text>
<text x="165" y="155.4">R401</text>
<text x="295.5" y="154.5">6</text>
<text x="303.7" y="155.8" transform="rotate(180 303.7 155.8)">P</text>
<text x="314.9" y="155.8" transform="rotate(180 314.9 155.8)">S</text>
<text x="317.8" y="154.5">1</text>
<text x="333.3" y="154.4">CORE_CLKP</text>
<text x="16.9" y="157.3">DNI</text>
<text x="25.4" y="159">SH5 D29</text>
<text x="52.3" y="157.3">AC9</text>
<text x="60.6" y="159">D02_0</text>
<text x="92.2" y="159">TCK_0</text>
<text x="103.5" y="157.3">AA11</text>
<text x="121.8" y="158.7">FPGA_TCK SH2</text>
<text x="165" y="158.7">0</text>
<text x="165" y="161.6">DNI</text>
<text x="25.4" y="164.7">SH5 D28</text>
<text x="52.3" y="162.9">AD9</text>
<text x="60.6" y="164.7">D03_0</text>
<text x="93.2" y="164.7">TDI_0</text>
<text x="103.5" y="162.9">U11</text>
<text x="121.8" y="164.4">FPGA_TDI SH2</text>
<text x="329.9" y="164.4">C60</text>
<text x="329.9" y="167.8">0.1uF</text>
<text x="20.3" y="169.7">SH5 I2S_CLK</text>
<text x="51.2" y="168.6">AF11</text>
<text x="60.6" y="170.3">DONE_0</text>
<text x="91.9" y="170.3">TDO_0</text>
<text x="103.5" y="168.6">T10</text>
<text x="121.8" y="170">FPGA_TDO SH2</text>
<text x="29.6" y="174.2">R576</text>
<text x="29.6" y="179.9">R577</text>
<text x="45.1" y="174.2">0</text>
<text x="45.1" y="179.9">0</text>
<text x="51" y="174.2">AB16</text>
<text x="51" y="179.9">AB15</text>
<text x="60.6" y="176">DXP</text>
<text x="91.9" y="176">TMS_0</text>
<text x="103.5" y="179.9">Y16</text>
<text x="103.5" y="174.2">W11</text>
<text x="114.2" y="179.9">R571</text>
<text x="121.8" y="175.7">FPGA_TMS SH2</text>
<text x="129.7" y="179.9">0</text>
<text x="177.9" y="179.6">VADJ_1V8_FPGA</text>
<text x="52.6" y="185.5">R11</text>
<text x="60.6" y="181.6">DXN</text>
<text x="96.7" y="181.6">VP</text>
<text x="103.5" y="185.5">AA15</text>
<text x="114.2" y="185.5">R572</text>
<text x="129.7" y="185.5">0</text>
<text x="301.7" y="185">WBC1-1TL</text>
<text x="305.9" y="181.3">T3</text>
<text x="20" y="186.6">SH5 I2S_WS</text>
<text x="28.2" y="191.2">R348</text>
<text x="42.3" y="191.2">1k</text>
<text x="54.3" y="191.1">T9</text>
<text x="60.6" y="187.2">INIT_B_0</text>
<text x="96.6" y="187.2">VN</text>
<text x="103.5" y="191.1">AA16</text>
<text x="114.2" y="191.2">R573</text>
<text x="129.7" y="191.2">0</text>
<text x="253.8" y="191.2">SYSREF1</text>
<text x="260.8" y="188.3">J14</text>
<text x="276.9" y="188.3">SYSREF1</text>
<text x="295.5" y="188.3">4</text>
<text x="317.8" y="188.3">3</text>
<text x="333.3" y="188.3">SYSREF1N</text>
<text x="28.2" y="196.8">R349</text>
<text x="42.3" y="196.8">1k</text>
<text x="54" y="196.8">U9</text>
<text x="60.6" y="192.9">M0_0</text>
<text x="91.6" y="192.9">VREFP</text>
<text x="103.5" y="196.8">Y15</text>
<text x="114.2" y="196.8">R574</text>
<text x="129.7" y="196.8">0</text>
<text x="191.7" y="192.6">R568</text>
<text x="191.7" y="195.4">330</text>
<text x="295.5" y="196.8">5</text>
<text x="317.8" y="196.8">2</text>
<text x="328.5" y="196.8">R554</text>
<text x="344" y="196.8">0</text>
<text x="352.4" y="194">VADJ_1V8_FPGA</text>
<text x="28.2" y="202.4">R350</text>
<text x="42.3" y="202.4">1k</text>
<text x="54.1" y="202.4">V9</text>
<text x="60.6" y="198.5">M1_0</text>
<text x="91.5" y="198.5">VREFN</text>
<text x="103.5" y="202.4">W15</text>
<text x="114.2" y="202.4">R575</text>
<text x="129.7" y="202.4">0</text>
<text x="191.7" y="199.6">DNI</text>
<text x="60.6" y="204.2">M2_0</text>
<text x="89.1" y="204.2">GNDADC</text>
<text x="172.6" y="205.1">I2S_CLK</text>
<text x="295.5" y="205.2">6</text>
<text x="303.7" y="206.6" transform="rotate(180 303.7 206.6)">P</text>
<text x="314.9" y="206.6" transform="rotate(180 314.9 206.6)">S</text>
<text x="317.8" y="205.2">1</text>
<text x="333.3" y="205.3">SYSREF1P</text>
<text x="7.1" y="210.3">VCC_2V5_FPGA</text>
<text x="21.2" y="215.4">SH5 CTL4</text>
<text x="48.5" y="213.7">AL15</text>
<text x="57.8" y="215.4">CSI_ADV_B_65</text>
<text x="59.2" y="210.9">U8-2</text>
<text x="81.8" y="210.9">XCKU060-1517</text>
<text x="89.7" y="215.4">PERSTN0_65</text>
<text x="109.1" y="213.7">AE15</text>
<text x="128.9" y="215.1">CPU_RESET SH2</text>
<text x="193.4" y="212.3">D22</text>
<text x="193.4" y="215.7">LED GREEN</text>
<text x="329.9" y="215.1">C62</text>
<text x="48.1" y="219.3">AD13</text>
<text x="57.8" y="221.1">DOUT_CSO_B_65</text>
<text x="89.7" y="221.1">PERSTN1_65</text>
<text x="109.1" y="219.3">AM15</text>
<text x="329.9" y="218.5">0.1uF</text>
<text x="48.1" y="225">AD14</text>
<text x="57.8" y="226.7">EMCCLK_65</text>
<text x="96.5" y="226.7">RS0_65</text>
<text x="109.1" y="225">AV14</text>
<text x="129.7" y="226.7">CTL1 SH5</text>
<text x="21.2" y="232.3">SH5 CTL0</text>
<text x="48.2" y="230.6">AV16</text>
<text x="57.8" y="232.3">FOE_B_65</text>
<text x="96.5" y="232.3">RS1_65</text>
<text x="109.1" y="230.6">AW14</text>
<text x="122.7" y="233.4">RS1_65</text>
<text x="124.1" y="230.6">TP64</text>
<text x="191.7" y="232.1">R569</text>
<text x="21.2" y="238">SH5 CTL2</text>
<text x="47.5" y="236.3">AW16</text>
<text x="57.8" y="238">FWE_FCS2_B_65</text>
<text x="129.7" y="236.3">GRN</text>
<text x="129.7" y="239.1">DNI</text>
<text x="191.7" y="234.9">27.4</text>
<text x="16.9" y="243.6">SH5 I2C_SCL</text>
<text x="48.2" y="241.9">AE12</text>
<text x="57.8" y="243.6">I2C_SCLK_65</text>
<text x="16.9" y="249.2">SH5 I2C_SDA</text>
<text x="48.4" y="247.5">AF12</text>
<text x="57.8" y="249.3">I2C_SDA_65</text>
<text x="324.3" y="253.2">Title</text>
<text x="324.3" y="261.6">Size</text>
<text x="335.5" y="261.6">Document Number</text>
<text x="417.3" y="261.6">Rev</text>
<text x="324.3" y="270.1">Date:</text>
<text x="338.9" y="270.1">Thursday, March 15, 2018</text>
<text x="380.6" y="270.1">Sheet</text>
<text x="394.7" y="270.1">11</text>
<text x="403.2" y="270.1">of</text>
<text x="411.6" y="270.1">26</text>
</g>
<g font-size="2">
<text x="45.1" y="2.1">5</text>
<text x="129.7" y="2.1">4</text>
<text x="214.3" y="2.1">3</text>
<text x="298.9" y="2.1">2</text>
<text x="383.5" y="2.1">1</text>
<text x=".7" y="38.1">D</text>
<text x="426.5" y="38.1">D</text>
<text x=".7" y="105.1">C</text>
<text x="426.5" y="105.1">C</text>
<text x="268.7" y="137.3">S</text>
<text x="267" y="138.7">M</text>
<text x="268.7" y="140.7">A</text>
<text x=".7" y="172">B</text>
<text x="426.5" y="172">B</text>
<text x="267" y="189.5">M</text>
<text x="268.7" y="188.1">S</text>
<text x="268.7" y="191.5">A</text>
<text x=".7" y="239">A</text>
<text x="426.5" y="239">A</text>
<text x="45.1" y="272.8">5</text>
<text x="129.7" y="272.8">4</text>
<text x="214.3" y="272.8">3</text>
<text x="298.9" y="272.8">2</text>
<text x="383.5" y="272.8">1</text>
</g>
</svg>
